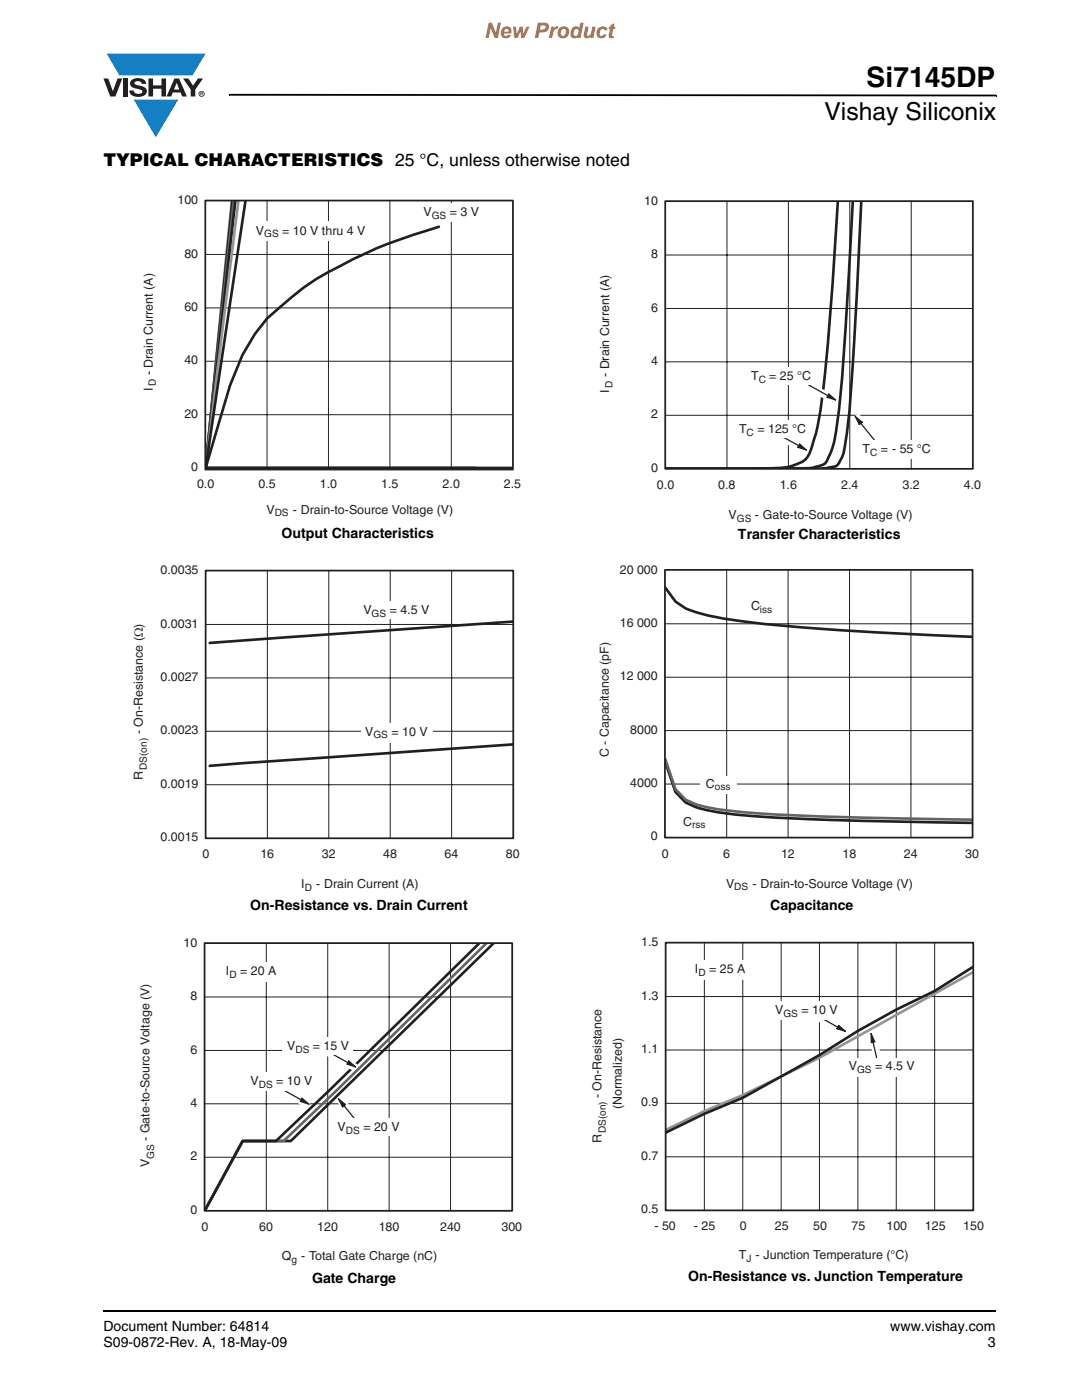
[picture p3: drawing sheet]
<svg xmlns="http://www.w3.org/2000/svg" width="216mm" height="279mm" viewBox="0 0 216 279" stroke-linecap="round" stroke-linejoin="round" font-family="sans-serif">
<path d="M20.5 261.5h.1v.4h-.1z" fill="#000"/>
<path d="M20.6 261.7h178.2" fill="none" stroke="#000" stroke-width=".36"/>
<path d="M20.6 10.7h20.4v16.7h-20.4z" fill="#fff"/>
<g fill="#147fc3">
<path d="M21.3 10.7h19.7l-2.6 4.4h-3.8h-10.8z"/>
<path d="M26.7 19.9h8.9l-4.5 7.5z"/>
</g>
<g fill="#231f20">
<path d="M20.6 15.7h1l.9 2.5 1-2.5h.9l-1.4 3.6h-1z"/>
<path d="M24.6 15.7h.9v3.6h-.9z"/>
<path d="M26.3 16a2.1 2.1 0 0 1 2.8 .3l.1 .4h-.9a.79 .79 0 0 0-.7-.5 .79 .79 0 0 0-.8 .4l.3 .3 1 .2a1.08 1.08 0 0 1 1.2 1.1 1.08 1.08 0 0 1-1.1 1.1 1.73 1.73 0 0 1-2.4-1.2h.9a.96 .96 0 0 0 .8 .6 .96 .96 0 0 0 .9-.4 1.31 1.31 0 0 0-1.2-.6 1.03 1.03 0 0 1-1.1-.6 1.03 1.03 0 0 1 .2-1.1z"/>
<path d="M29.6 15.7h.9v1.3h1.7v-1.3h.9v3.6h-.9v-1.6h-1.7v1.6h-.9z"/>
<path d="M36.5 15.7h1.1l.9 1.4 1-1.4h1l-1.5 2.2v1.4h-.9v-1.4z"/>
<path d="M35.3 16.5l.5 1.4h-1.1zM34.8 15.7l-1.6 3.6h1l.3-.8h1.5l.3 .8h1l-1.6-3.6z"/>
<path d="M39.8 18.7a.46 .46 0 0 1 .9 0 .46 .46 0 0 1-.9 0zM39.6 18.7a.6 .6 0 0 0 1.2 0 .6 .6 0 0 0-1.2 0z"/>
<path d="M40.1 18.5h.2v.2h-.2zM40 18.4v.7h.1v-.3l.4 .3-.2-.3 .2-.2-.1-.2z"/>
</g>
<path d="M45.7 18.7h.2v.4h-.2zM45.9 18.7l152.9 .2v.3l-152.9-.1zM198.8 18.9h.1v.3h-.1z" fill="#000"/>
<path d="M28.4 38.6h75.6v64.9h-75.6z" fill="#fff"/>
<path d="M41 50.8h61.3M53.3 40.1v53.3M65.5 40.1v53.3M77.8 40.1v53.3M90.1 40.1v53.3M41 72.1h61.3M41 61.4h61.3M41 82.8h61.3" fill="none" stroke="#231f20" stroke-width=".2"/>
<path d="M46.4 40l-5.4 53.4M46.5 40l-5.5 53.4M47 40l-6 53.4M49 40l-8 53.4M87.6 45.3a91.5 91.5 0 0 0-27 12.1l-7.3 6.2-2.5 3.1-2.4 4.1-2.5 6.1-4.9 16.5M41 93.4h61.1" fill="none" stroke="#231f20" stroke-width=".53"/>
<path d="M46.2 40l-5.2 53.4 6.6-53.4" fill="none" stroke="#929497" stroke-width=".53"/>
<path d="M46.6 40l-5.6 53.4" fill="none" stroke="#636366" stroke-width=".53"/>
<path d="M41 40h61.4v53.7h-61.4z" fill="none" stroke="#231f20" stroke-width=".35"/>
<g fill="#fff">
<path d="M50.6 44.1h23.2v3.9h-23.2z"/>
<path d="M84 40.6h12.5v3.7h-12.5z"/>
<path d="M26.3 112.5h77.4v65.7h-77.4z"/>
</g>
<path d="M53.3 113.9v53.4M65.6 113.9v53.4M77.9 113.9v53.4M90.1 113.9v53.4M41.1 135.3h61.3M41.1 124.6h61.3M41.1 156.6h61.3M41.1 145.9h61.3" fill="none" stroke="#231f20" stroke-width=".2"/>
<path d="M102.4 124.1l-60.5 4.2M102.4 148.6l-60.5 4.2" fill="none" stroke="#231f20" stroke-width=".53"/>
<path d="M41 113.9h61.4v53.4h-61.4z" fill="none" stroke="#231f20" stroke-width=".35"/>
<g fill="#fff">
<path d="M72.1 144.3h14.3v3.9h-14.3z"/>
<path d="M72.1 120h13.6v3.5h-13.6z"/>
<path d="M27.7 186.8h76.5v65.7h-76.5z"/>
</g>
<path d="M40.9 199h61.3M53.1 188.3v53.3M65.4 188.3v53.3M77.6 188.3v53.3M89.9 188.3v53.3M40.9 209.6h61.3M40.9 231h61.3M40.9 220.3h61.3" fill="none" stroke="#231f20" stroke-width=".2"/>
<path d="M95.6 188.3l-29.8 29.3-10.7 10.1h-6.7l-7.5 13.9 7.5-13.9h9.6l40.5-39.4" fill="none" stroke="#231f20" stroke-width=".53"/>
<path d="M97 188.3l-29.8 29.3-10.6 10.1h-8.2l-7.5 13.9" fill="none" stroke="#636366" stroke-width=".53"/>
<path d="M40.8 188.2h61.4v53.4h-61.4z" fill="none" stroke="#231f20" stroke-width=".35"/>
<path d="M44.3 192.1h14.1v3.8h-14.1z" fill="#fff"/>
<path d="M67 219.6l1.2-.9 4.6 5.7-1.2 .9z" fill-rule="evenodd" fill="#fff"/>
<path d="M67.6 219.3l1.3 1.1-.5 .5z" fill="#231f20"/>
<path d="M67.6 219.3l1.3 1.1-.5 .5zM68.6 220.6l3.3 4.1" fill="none" stroke="#231f20" stroke-width=".25"/>
<path d="M66.8 223.2h16.7v3.6h-16.7z" fill="#fff"/>
<path d="M64.9 208.9l6.5 3.5-.8 1.4-6.4-3.6z" fill-rule="evenodd" fill="#fff"/>
<path d="M69.6 211.8l1.3 1.1-1.6-.5z" fill="#231f20"/>
<path d="M64.9 209.6l4.6 2.5M69.6 211.8l1.3 1.1-1.6-.5z" fill="none" stroke="#231f20" stroke-width=".25"/>
<path d="M56.4 207h14v3.6h-14z" fill="#fff"/>
<path d="M55.6 216.3l6.4 3.6-.7 1.3-6.5-3.6z" fill-rule="evenodd" fill="#fff"/>
<path d="M60.3 219.2l1.3 1.1-1.7-.5z" fill="#231f20"/>
<path d="M55.6 217l4.6 2.5M60.3 219.2l1.3 1.1-1.7-.5z" fill="none" stroke="#231f20" stroke-width=".25"/>
<g fill="#fff">
<path d="M49.1 214.1h14.7v3.6h-14.7z"/>
<path d="M119.4 38.7h76.4v65.8h-76.4z"/>
</g>
<path d="M132.8 50.9h61.3M145.1 40.2v53.3M157.3 40.2v53.3M169.6 40.2v53.3M181.8 40.2v53.3M132.8 72.2h61.3M132.8 61.6h61.3M132.8 82.9h61.3" fill="none" stroke="#231f20" stroke-width=".2"/>
<path d="M167.2 40.2a587.8 587.8 0 0 1-3.5 42 36.1 36.1 0 0 1-2.4 8.7 4.6 4.6 0 0 1-3.1 2 15.8 15.8 0 0 1-5.5 .6l-1.5 .1M170.2 40.2l-.8 14.2a351.3 351.3 0 0 1-2.7 32.4l-.5 2.3-.6 1.6a3.2 3.2 0 0 1-1.4 2 13.1 13.1 0 0 1-3.8 .8h-27.6M171.9 40.2l-1 19.5a413.2 413.2 0 0 1-2.1 27.9l-.2 1.4a7.1 7.1 0 0 1-1.8 4.1l-2.8 .4h-31.2M132.8 93.5l.7 .1" fill="none" stroke="#231f20" stroke-width=".53"/>
<path d="M132.7 40.1h61.4v53.5h-61.4z" fill="none" stroke="#231f20" stroke-width=".35"/>
<path d="M160.7 75.7l6.4 3.6-.7 1.4-6.5-3.6z" fill-rule="evenodd" fill="#fff"/>
<path d="M165.4 78.6l1.3 1.2-1.7-.5z" fill="#231f20"/>
<path d="M160.7 76.4l4.6 2.6M165.4 78.6l1.3 1.2-1.7-.5z" fill="none" stroke="#231f20" stroke-width=".25"/>
<path d="M149 73.3h13.3v3.6h-13.3z" fill="#fff"/>
<path d="M154.9 85.7l6.4 3.6-.7 1.3-6.5-3.5z" fill-rule="evenodd" fill="#fff"/>
<path d="M159.6 88.6l1.3 1.2-1.7-.5z" fill="#231f20"/>
<path d="M154.9 86.5l4.6 2.5M159.6 88.6l1.3 1.2-1.7-.5z" fill="none" stroke="#231f20" stroke-width=".25"/>
<path d="M146.5 83.9h14.8v3.5h-14.8z" fill="#fff"/>
<path d="M170.1 83.4l1.2-.9 4.6 5.7-1.1 1z" fill-rule="evenodd" fill="#fff"/>
<path d="M170.7 83.1l1.3 1.2-.5 .4z" fill="#231f20"/>
<path d="M170.7 83.1l1.3 1.2-.5 .4zM171.7 84.4l3.3 4.1" fill="none" stroke="#231f20" stroke-width=".25"/>
<g fill="#fff">
<path d="M170.8 87.9h15.9v3.6h-15.9z"/>
<path d="M119.4 112.3h75.9v65.9h-75.9z"/>
<path d="M133.9 162.3h6.9v3h-6.9z"/>
</g>
<path d="M145 113.8v53.3M157.3 113.8v53.3M169.5 113.8v53.3M181.8 113.8v53.3M132.7 135.2h61.3M132.7 124.5h61.3M132.7 156.5h61.3M132.7 145.8h61.3" fill="none" stroke="#231f20" stroke-width=".2"/>
<path d="M132.7 117.3l2.1 2.7a14.5 14.5 0 0 0 6.3 2.8 215.4 215.4 0 0 0 29.5 3.2l23.4 1.1M132.7 152.1l2.1 6 2 2.1a25 25 0 0 0 8.7 2.2 564.8 564.8 0 0 0 45.1 1.8h3.4" fill="none" stroke="#231f20" stroke-width=".53"/>
<path d="M132.7 151.5l2.1 6 2 2.1a25.4 25.4 0 0 0 8.7 2.2 555.4 555.4 0 0 0 43.5 1.7l5 .1" fill="none" stroke="#636366" stroke-width=".53"/>
<path d="M132.7 113.7h61.4v53.5h-61.4z" fill="none" stroke="#231f20" stroke-width=".35"/>
<g fill="#fff">
<path d="M139.8 154.8h7.3v3.6h-7.3z"/>
<path d="M117.9 186.7h78.4v65.5h-78.4z"/>
</g>
<path d="M132.9 198.9h61.3M140.5 188.2v53.3M148.2 188.2v53.3M155.9 188.2v53.3M163.5 188.2v53.3M171.2 188.2v53.3M178.8 188.2v53.3M186.5 188.2v53.3M132.9 209.6h61.3M132.9 230.9h61.3M132.9 220.2h61.3" fill="none" stroke="#231f20" stroke-width=".2"/>
<path d="M194.1 194l-30.6 17.1-15.3 7.5-7.7 3.2-7.6 3.7" fill="none" stroke="#929497" stroke-width=".53"/>
<path d="M194.1 193l-7.6 4.8-7.7 3.7-7.6 4.3-7.7 4.8-15.3 8.5-7.7 3.2-7.6 3.7" fill="none" stroke="#231f20" stroke-width=".53"/>
<path d="M132.8 188.1h61.4v53.5h-61.4z" fill="none" stroke="#231f20" stroke-width=".35"/>
<path d="M173.2 206.3l1.5-.3 1.6 7.1-1.4 .4z" fill-rule="evenodd" fill="#fff"/>
<path d="M173.8 206.3l.7 1.6-.6 .1z" fill="#231f20"/>
<path d="M173.8 206.3l.7 1.6-.6 .1zM174.2 207.9l1.2 5.1" fill="none" stroke="#231f20" stroke-width=".25"/>
<path d="M168.5 211.1h15.1v3.7h-15.1z" fill="#fff"/>
<path d="M162.6 201.8l6.5 3.6-.7 1.3-6.5-3.6z" fill-rule="evenodd" fill="#fff"/>
<path d="M167.4 204.7l1.3 1.1-1.7-.5z" fill="#231f20"/>
<path d="M162.6 202.5l4.7 2.5M167.4 204.7l1.3 1.1-1.7-.5z" fill="none" stroke="#231f20" stroke-width=".25"/>
<g fill="#fff">
<path d="M154 199.9h15v3.6h-15z"/>
<path d="M137.9 191.7h14v3.9h-14z"/>
</g>
<text font-size="5.6" x="172.9" y="17.4">Si7145DP</text>
<text font-size="4.9" x="164.5" y="24">Vishay Siliconix</text>
<text font-size="4.2" fill="#f06b12" x="96.7" y="7.5">New Product</text>
<text font-size="3.5" x="20.6" y="33">TYPICAL CHARACTERISTICS 25 °C, unless otherwise noted</text>
<g font-size="2.8">
<text x="56.2" y="107.4">Output Characteristics</text>
<text x="147.3" y="107.6">Transfer Characteristics</text>
<text x="49.9" y="181.6">On-Resistance vs. Drain Current</text>
<text x="153.7" y="181.6">Capacitance</text>
<text x="62.3" y="256">Gate Charge</text>
<text x="137.3" y="255.7">On-Resistance vs. Junction Temperature</text>
<text x="20.6" y="265.6">Document Number: 64814</text>
<text x="20.6" y="268.8">S09-0872-Rev. A, 18-May-09</text>
<text x="177.7" y="265.6">www.vishay.com</text>
<text x="197.1" y="268.8">3</text>
</g>
<g font-size="2.5" fill="#231f20">
<text x="35.4" y="40.7">100</text>
<text x="128.6" y="40.9">10</text>
<text x="51.1" y="46.8">V</text>
<text x="56.3" y="46.8">= 10 V thru 4 V</text>
<text x="84.5" y="43.2">V</text>
<text x="89.8" y="43.2">= 3 V</text>
<text x="36.8" y="51.4">80</text>
<text x="129.9" y="51.5">8</text>
<text x="36.8" y="62.1">60</text>
<text x="129.9" y="62.2">6</text>
<text x="30.5" y="74.9" transform="rotate(-90 30.5 74.9)">- Drain Current (A)</text>
<text x="36.8" y="72.7">40</text>
<text x="121.5" y="75.3" transform="rotate(-90 121.5 75.3)">- Drain Current (A)</text>
<text x="129.9" y="72.8">4</text>
<text x="149.9" y="75.9">T</text>
<text x="153.5" y="75.9">= 25 °C</text>
<text x="30.5" y="78.1" transform="rotate(-90 30.5 78.1)">I</text>
<text x="36.8" y="83.4">20</text>
<text x="121.5" y="78.4" transform="rotate(-90 121.5 78.4)">I</text>
<text x="129.9" y="83.5">2</text>
<text x="147.5" y="86.4">T</text>
<text x="151.1" y="86.4">= 125 °C</text>
<text x="38.2" y="94">0</text>
<text x="129.9" y="94.1">0</text>
<text x="172.1" y="90.5">T</text>
<text x="175.8" y="90.5">= - 55 °C</text>
<text x="39.3" y="97.4">0.0</text>
<text x="51.6" y="97.4">0.5</text>
<text x="63.8" y="97.4">1.0</text>
<text x="76.1" y="97.4">1.5</text>
<text x="88.3" y="97.4">2.0</text>
<text x="100.6" y="97.4">2.5</text>
<text x="131.1" y="97.5">0.0</text>
<text x="143.3" y="97.5">0.8</text>
<text x="155.6" y="97.5">1.6</text>
<text x="167.8" y="97.5">2.4</text>
<text x="180.1" y="97.5">3.2</text>
<text x="192.3" y="97.5">4.0</text>
<text x="53.2" y="102.5">V</text>
<text x="58.4" y="102.5">- Drain-to-Source Voltage (V)</text>
<text x="145.4" y="103.6">V</text>
<text x="150.6" y="103.6">- Gate-to-Source Voltage (V)</text>
<text x="32" y="114.6">0.0035</text>
<text x="123.7" y="114.5">20 000</text>
<text x="32" y="125.2">0.0031</text>
<text x="72.5" y="122.5">V</text>
<text x="77.8" y="122.5">= 4.5 V</text>
<text x="123.7" y="125.1">16 000</text>
<text x="149.9" y="121.8">C</text>
<text x="32" y="135.9">0.0027</text>
<text x="123.7" y="135.8">12 000</text>
<text x="28.5" y="146.6" transform="rotate(-90 28.5 146.6)">- On-Resistance (Ω)</text>
<text x="32" y="146.6">0.0023</text>
<text x="72.9" y="146.8">V</text>
<text x="78.1" y="146.8">= 10 V</text>
<text x="125.8" y="146.4">8000</text>
<text x="28.5" y="155.7" transform="rotate(-90 28.5 155.7)">R</text>
<text x="121.5" y="151.1" transform="rotate(-90 121.5 151.1)">C - Capacitance (pF)</text>
<text x="32" y="157.2">0.0019</text>
<text x="125.8" y="157.1">4000</text>
<text x="140.8" y="157.2">C</text>
<text x="32" y="167.9">0.0015</text>
<text x="129.9" y="167.7">0</text>
<text x="136.3" y="164.8">C</text>
<text x="40.4" y="171.3">0</text>
<text x="52" y="171.3">16</text>
<text x="64.2" y="171.3">32</text>
<text x="76.5" y="171.3">48</text>
<text x="88.7" y="171.3">64</text>
<text x="100.9" y="171.3">80</text>
<text x="132.1" y="171.1">0</text>
<text x="144.3" y="171.1">6</text>
<text x="155.9" y="171.1">12</text>
<text x="168.1" y="171.1">18</text>
<text x="180.4" y="171.1">24</text>
<text x="192.6" y="171.1">30</text>
<text x="60.1" y="177.3">I</text>
<text x="63.1" y="177.3">- Drain Current (A)</text>
<text x="144.9" y="177.2">V</text>
<text x="150.1" y="177.2">- Drain-to-Source Voltage (V)</text>
<text x="36.6" y="188.9">10</text>
<text x="128" y="188.8">1.5</text>
<text x="45.1" y="194.6">I</text>
<text x="47.9" y="194.6">= 20 A</text>
<text x="138.7" y="194.3">I</text>
<text x="141.5" y="194.3">= 25 A</text>
<text x="38" y="199.6">8</text>
<text x="128" y="199.5">1.3</text>
<text x="154.7" y="202.4">V</text>
<text x="159.9" y="202.4">= 10 V</text>
<text x="57.3" y="209.6">V</text>
<text x="62.4" y="209.6">= 15 V</text>
<text x="38" y="210.3">6</text>
<text x="128" y="210.2">1.1</text>
<text x="169.4" y="213.6">V</text>
<text x="174.6" y="213.6">= 4.5 V</text>
<text x="38" y="220.9">4</text>
<text x="50" y="216.6">V</text>
<text x="55.1" y="216.6">= 10 V</text>
<text x="120" y="219.2" transform="rotate(-90 120 219.2)">- On-Resistance</text>
<text x="124.1" y="221.4" transform="rotate(-90 124.1 221.4)">(Normalized)</text>
<text x="128" y="220.8">0.9</text>
<text x="29.8" y="227.7" transform="rotate(-90 29.8 227.7)">- Gate-to-Source Voltage (V)</text>
<text x="67.4" y="225.7">V</text>
<text x="72.5" y="225.7">= 20</text>
<text x="78.1" y="225.7">V</text>
<text x="29.8" y="232.8" transform="rotate(-90 29.8 232.8)">V</text>
<text x="38" y="231.6">2</text>
<text x="120" y="228.1" transform="rotate(-90 120 228.1)">R</text>
<text x="128" y="231.5">0.7</text>
<text x="38" y="242.2">0</text>
<text x="40.2" y="245.6">0</text>
<text x="51.7" y="245.6">60</text>
<text x="63.3" y="245.6">120</text>
<text x="75.6" y="245.6">180</text>
<text x="87.8" y="245.6">240</text>
<text x="100.1" y="245.6">300</text>
<text x="128" y="242.1">0.5</text>
<text x="130.6" y="245.5">- 50</text>
<text x="138.5" y="245.5">- 25</text>
<text x="147.6" y="245.5">0</text>
<text x="154.6" y="245.5">25</text>
<text x="162.2" y="245.5">50</text>
<text x="169.9" y="245.5">75</text>
<text x="176.9" y="245.5">100</text>
<text x="184.6" y="245.5">125</text>
<text x="192.2" y="245.5">150</text>
<text x="56.2" y="251.5">Q</text>
<text x="60.1" y="251.5">- Total Gate Charge (nC)</text>
<text x="147.4" y="251.3">T</text>
<text x="150.8" y="251.3">- Junction Temperature (°C)</text>
</g>
<g font-size="2" fill="#231f20">
<text x="52.7" y="47.4">GS</text>
<text x="86.2" y="43.7">GS</text>
<text x="31.1" y="77.1" transform="rotate(-90 31.1 77.1)">D</text>
<text x="122.2" y="77.4" transform="rotate(-90 122.2 77.4)">D</text>
<text x="151.4" y="76.4">C</text>
<text x="149" y="87">C</text>
<text x="173.6" y="91">C</text>
<text x="54.8" y="103">DS</text>
<text x="147" y="104.1">GS</text>
<text x="74.2" y="123">GS</text>
<text x="151.6" y="122.3">iss</text>
<text x="74.5" y="147.3">GS</text>
<text x="29.3" y="153.7" transform="rotate(-90 29.3 153.7)">DS(on)</text>
<text x="142.6" y="157.7">oss</text>
<text x="138.1" y="165.3">rss</text>
<text x="60.8" y="177.8">D</text>
<text x="146.5" y="177.7">DS</text>
<text x="45.8" y="195.1">D</text>
<text x="139.4" y="194.8">D</text>
<text x="156.3" y="202.9">GS</text>
<text x="58.9" y="210.1">DS</text>
<text x="171" y="214.2">GS</text>
<text x="51.6" y="217.1">DS</text>
<text x="69" y="226.3">DS</text>
<text x="120.9" y="226.2" transform="rotate(-90 120.9 226.2)">DS(on)</text>
<text x="30.8" y="231.4" transform="rotate(-90 30.8 231.4)">GS</text>
<text x="58.1" y="252">g</text>
<text x="148.9" y="251.8">J</text>
</g>
</svg>
